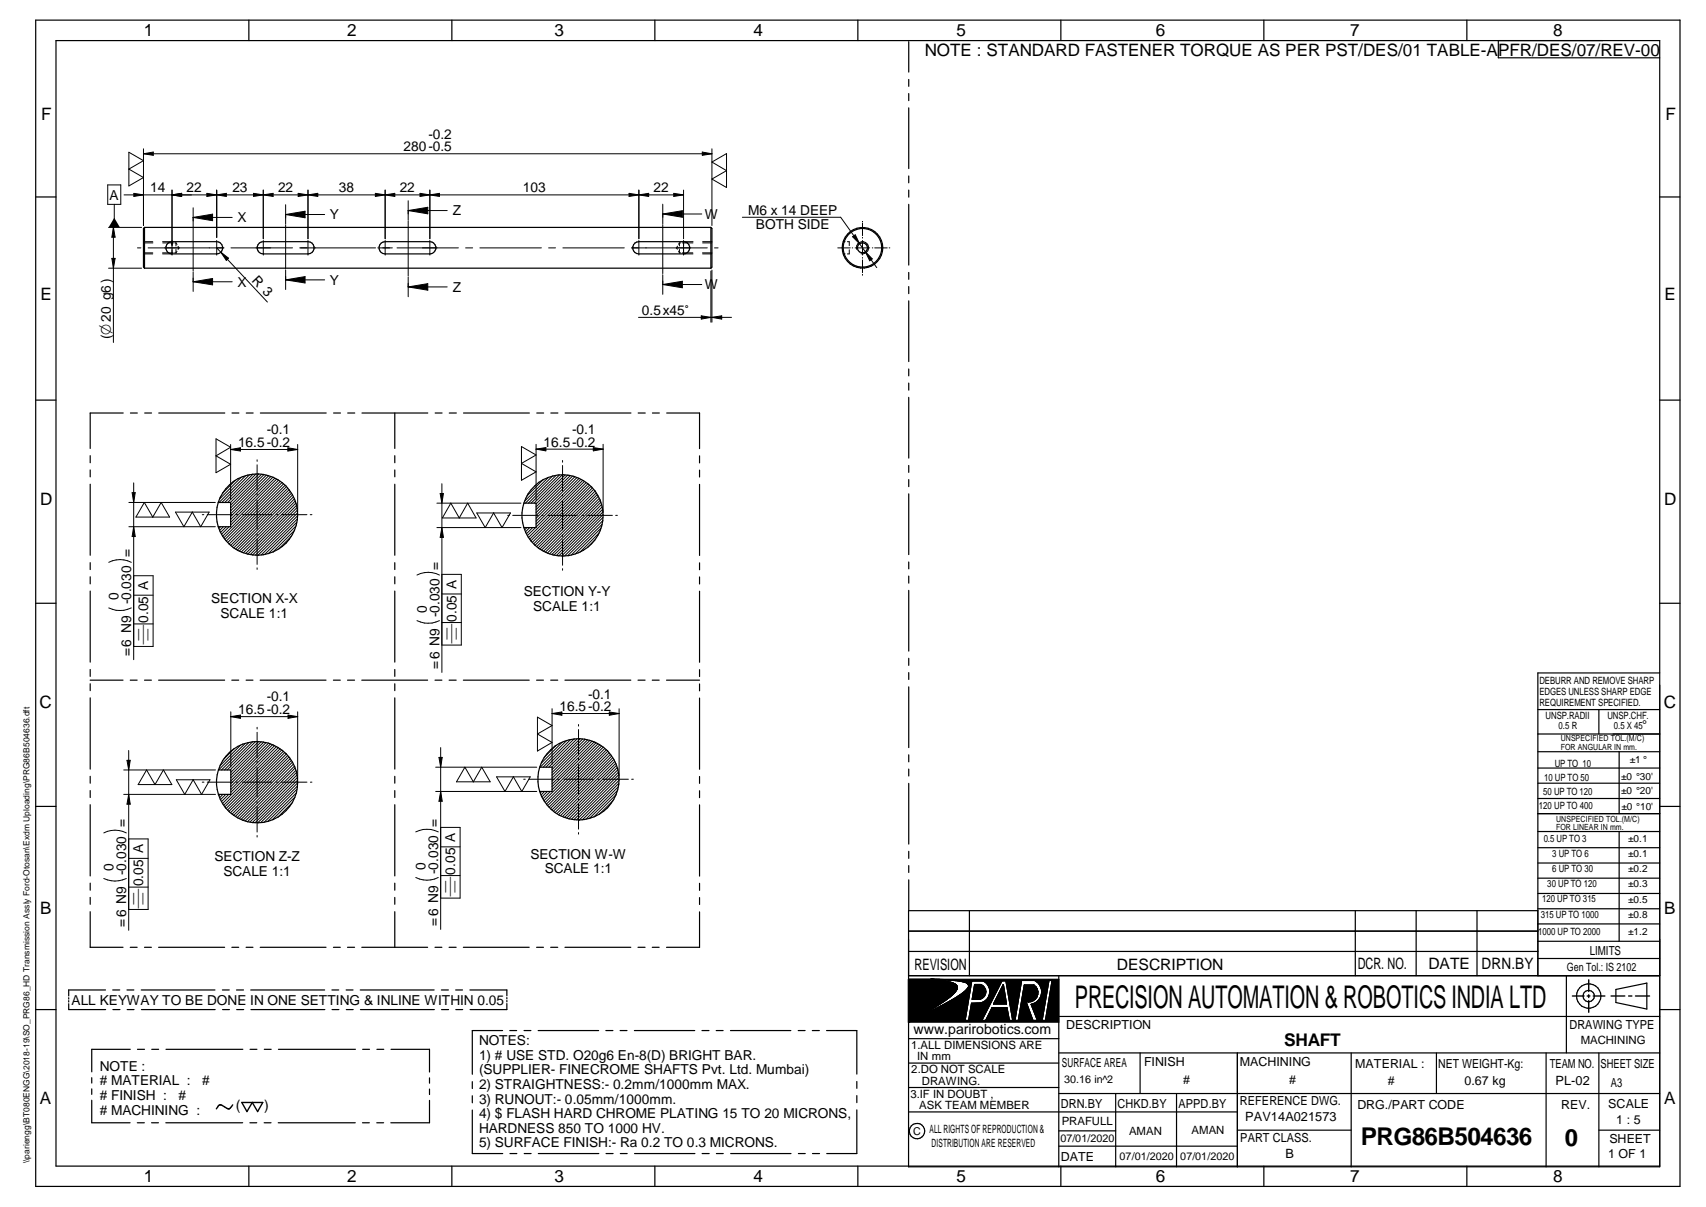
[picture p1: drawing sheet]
<svg xmlns="http://www.w3.org/2000/svg" width="420mm" height="297mm" viewBox="0 0 420 297" stroke-linecap="round" stroke-linejoin="round" font-family="sans-serif">
<g fill="none" stroke="#000" stroke-width=".34">
<path d="M226.3 250.1l-2.5 1.4M226.9 249.8l-.5 .3M228.3 249.3l-4.5 2.2M228.3 249.3l-.8 .4M228.3 249l-.8 .4M229.3 241l1.5 .2M229.3 241l4.3 .6M229.3 241l5.6 .3M230.8 241.2l.5 .1M230.8 241.2l1 .1M231 247.4l-7.2 4.1M231.4 247.1l-.2 .2"/>
<path d="M231.7 247.6l-.6 .3M231.8 241.3l.5 .1M231.8 241.3l1.8 .3M232.9 246.1l-1.3 .9M232.9 246.1l-4.3 2.7M233.3 241.1l.3 .1M233.6 241.6l1.3 .4M233.6 241.2l1.2 .1M233.6 241.2l-9.8-.2v10.5M233.8 241.7h.2M234.3 241.8l1 .5 .4 .5M234.5 244.9l-1.6 1.2"/>
<path d="M234.7 244.7l-.1 .1M234.8 241.3l3.1 .5M234.9 241.3l2.8 .4M234.9 242l.1 .1M234.9 242.1l.6 .3M235.4 243.8l-1.1 1.2-1.4 1.1M235.4 243.8l-.4 .5M235.5 243.6l-.1 .2M235.6 242.5l.1 .3M235.6 243.5l-.1 .1M235.7 243.4l-.2 .2M235.7 243.4l-.3 .4"/>
<path d="M235.7 242.8v.6M236 245.2l-3.3 1.9-4.4 2.2M236 245.2l-6.1 3.4-6.1 2.9M236.8 244.6l-.8 .6M237.5 244.1l-.7 .5M237.7 241.7l.6 .3 .3 .4M237.7 241.7l.2 .1M237.9 241.8l.1 .1M237.9 241.8l.5 .3M238.1 243.5l-.6 .6M238.5 242.1l.1 .4M238.6 242.7l-.3 .6-.8 .8"/>
<path d="M238.6 242.4l-.4 1M239.3 241.4h2.8a2.91 2.91 0 0 1 1.7 2.9 2.91 2.91 0 0 1-2.2 2.5l-2.3 .1-.7 4.3h-1zM240.1 242.3h1.4a1.85 1.85 0 0 1 1.2 2 1.85 1.85 0 0 1-1.7 1.6h-1.5zM246.7 241.3h1.1l1.7 9.9h-.9l-.6-3.2h-3.7l-1.5 3.2h-1zM247.1 242.4l.8 4.7h-3.2zM251.6 241.3h3.2a3.2 3.2 0 0 1 1.7 3.2 3.2 3.2 0 0 1-2.5 2.7l1.6 4h-1.2l-1.8-4.8a2.25 2.25 0 0 0 2.8-1.1 2.25 2.25 0 0 0-.8-2.9h-2.3l-1.5 8.8h-.9zM258.3 241.3h.9l-1.7 9.9h-.9zM387.3 245.1h2.8M390.9 245.1h.7M391.3 241.1v2.9M391.3 244.8v.7M391.3 246.3v2.8"/>
<path d="M392.4 245.1h2.9M396.8 245.1h3.4M401.1 245.1h.8M402.8 245.1h3.5M57.3 271.9l-.3 .4a.75 .75 0 0 1-1.1 .5l-1.5-.9a.72 .72 0 0 0-.8 .6l-.3 .4M59.6 271.3h5.1l-1.3 2.3-1.3-2.3-1.3 2.3z"/>
</g>
<g fill="#000">
<path d="M35.3 37.8l2.5-.4v.8zM173 37.4l2.3 .4-2.3 .4zM28.1 53.6l1.4 2.4h-2.8zM27.9 56l.5 2.4h-.9zM33 47.6l2.3 .4-2.3 .3zM42.4 48l2.3-.4v.7zM51 47.6l2.4 .4-2.4 .3zM47.6 53.5l4.8-.8v1.6zM53.4 48l2.3-.4v.7zM62.4 47.6l2.4 .4-2.4 .3zM64.8 48l2.5-.4v.7zM73.4 47.6l2.5 .4-2.5 .3z"/>
<path d="M70.3 52.8l4.8-.8v1.6zM75.9 48l2.4-.4v.7zM92.4 47.6l2.5 .4-2.5 .3zM94.9 48l2.3-.4v.7zM103.5 47.6l2.4 .4-2.4 .3zM100.5 51.8l4.9-.8v1.6zM105.9 48l2.3-.4v.7zM154.9 47.6l2.4 .4-2.4 .3zM157.3 48l2.5-.4v.7zM165.9 47.6l2.4 .4-2.4 .3zM163.2 52.7l4.9-.8v1.6zM210 58.3l.6-.5 1.1 2.2z"/>
<path d="M27.5 63.6h.9l-.5 2.4zM47.6 69.3l4.8-.8v1.6zM54.4 62.1l1.9 1.4-.6 .6zM70.3 68.9l4.8-.8v1.5zM100.5 70.6l4.9-.8v1.6zM163.2 70l4.9-.8v1.6zM172.7 77.7l2.4 .4-2.4 .4zM175.3 78.1l2.4-.4v.8zM213.1 62l1.7 1.7-.6 .5zM56.8 110.6l2.4-.4v.8zM70.9 110.2l2.4 .4-2.4 .4zM132 110.5l2.4-.3v.8z"/>
<path d="M146.1 110.2l2.4 .3-2.4 .5zM32.5 121.2h.8l-.4 2.5zM32.9 129.6l.4 2.4h-.8zM108.4 121.5h.8l-.4 2.3zM108.8 129.8l.4 2.4h-.8zM56.8 176.4l2.4-.4v.8zM70.9 176l2.4 .4-2.4 .4zM136 175.6l2.4-.4v.8zM150.1 175.2l2.4 .4-2.4 .4zM31.3 187.1h.8l-.4 2.4zM31.7 195.5l.4 2.4h-.8zM108.1 186.4h.8l-.4 2.4z"/>
<path d="M108.5 194.8l.4 2.4h-.8zM247.1 242.4l.8 4.7h-3.2z"/>
<path d="M223.8 241h5.5l4.1 .6a2.39 2.39 0 0 1 2.3 1.4 4.6 4.6 0 0 1-2.4 2.8l-3.6 2.4-5.9 3.3z" fill-rule="evenodd"/>
<path d="M229.3 241l7.2 .4 1.7 .5 .3 .3 .1 .5-1.1 1.4-2.4 1.6-5.6 3.1-5.7 2.7h37v-10.5zM246.7 241.3h1.1l1.7 9.9h-.9l-.6-3.2h-3.7l-1.5 3.2h-1zM239.3 241.4h2.8a2.91 2.91 0 0 1 1.7 2.9 2.91 2.91 0 0 1-2.2 2.5l-2.3 .1-.7 4.3h-1zM251.6 241.3h3.2a3.2 3.2 0 0 1 1.7 3.2 3.2 3.2 0 0 1-2.5 2.7l1.6 4h-1.2l-1.8-4.8a2.25 2.25 0 0 0 2.8-1.1 2.25 2.25 0 0 0-.8-2.9h-2.3l-1.5 8.8h-.9zM258.3 241.3h.9l-1.7 9.9h-.9z" fill-rule="evenodd"/>
<path d="M240.1 242.3h1.4a1.85 1.85 0 0 1 1.2 2 1.85 1.85 0 0 1-1.7 1.6h-1.5z" fill-rule="evenodd"/>
</g>
<circle cx="238.4" cy="242.1" r=".17" fill="#000"/>
<g fill="none" stroke="#000" stroke-width=".3">
<path d="M8.8 5h405v287h-405zM61.3 5v5M111.3 5v5M161.3 5v5M211.3 5v5M223.8 10.2v7.5M223.8 19.6v1.7M261.3 5v5M311.3 5v5M361.3 5v5M369 10v4.2h39.8M223.8 23v1.8"/>
<path d="M223.8 26.5v15M8.8 48.5h5M35.6 56v10M35.6 56l-.3 .2v9.5l.3 .3M35.6 56h139.5M41.4 59.8l1-.3h11a1.5 1.5 0 0 1 1.4 1.5 1.5 1.5 0 0 1-1.4 1.5h-11a1.51 1.51 0 0 1-1.5-1 1.51 1.51 0 0 1 .5-1.7zM63.9 59.8l.9-.3h11.1a1.5 1.5 0 0 1 1.5 1.5 1.5 1.5 0 0 1-1.5 1.5h-11.1a1.51 1.51 0 0 1-1.4-1 1.51 1.51 0 0 1 .5-1.7zM93.9 59.8l1-.3h11a1.5 1.5 0 0 1 1.5 1.5 1.5 1.5 0 0 1-1.5 1.5h-11a1.51 1.51 0 0 1-1.5-1 1.51 1.51 0 0 1 .5-1.7zM156.4 59.8l.9-.3h11a1.5 1.5 0 0 1 1.6 1.5 1.5 1.5 0 0 1-1.6 1.5h-11a1.51 1.51 0 0 1-1.4-1 1.51 1.51 0 0 1 .5-1.7zM175.1 56l.2 .2v9.5l-.2 .3M175.1 56v10M223.8 43.3v1.7"/>
<path d="M223.8 46.8v1.7M223.8 50.3v14.9M408.8 48.5h5M35.6 66h139.5M223.8 67.1v1.6M223.8 70.5v1.8M223.8 74v15M8.8 98.5h5M223.8 90.8v1.7M223.8 94.3v1.7M223.8 97.8v14.9M408.8 98.5h5"/>
<path d="M22.2 112.1v1.8M22.2 115.7v1.6M22.2 119.2v17.5M30.3 101.6h-8.1v8.8M32.1 101.6h1.7M35.6 101.6h1.7M39.1 101.6h16.3M57.1 101.6h1.7M60.7 101.6h1.6M64.1 101.6h16.2M82.2 101.6h1.7M85.6 101.6h1.8"/>
<path d="M89.1 101.6h16.3M97.2 101.6v8.8M97.2 112.1v1.8M97.2 115.7v1.6M97.2 119.2v17.5M107.2 101.6h1.7M110.6 101.6h1.8M114.2 101.6h16.2M132.2 101.6h1.7M135.7 101.6h1.7M139.2 101.6h16.2M157.2 101.6h1.7"/>
<path d="M160.7 101.6h1.7M164.2 101.6h8.1v8.8M172.3 112.2v1.7M172.3 115.7v1.7M172.3 119.2v17.5M223.8 114.6v1.6M223.8 118v1.8M22.2 138.5v1.7M53.8 123.7h3v5.9h-3M53.8 123.7a10.3 10.3 0 0 0 0 5.9M53.8 123.7a10 10 0 0 1 15.4-5.2 10 10 0 0 1 0 16.3 10 10 0 0 1-15.4-5.2M97.2 138.5v1.7"/>
<path d="M129 123.8h3v6h-3M129 123.8a9.6 9.6 0 0 0 0 6M129 123.8a10 10 0 0 1 15.4-5.1 10 10 0 0 1 0 16.2 10 10 0 0 1-15.4-5.1M172.3 138.5v1.7M223.8 121.5v15M223.8 138.3v1.7M8.8 148.5h5M22.2 141.9v1.8M22.2 145.5v17.4M97.2 141.9v1.8M97.2 145.5v17.4M172.3 142v1.7"/>
<path d="M172.3 145.5v17.5M223.8 141.8v1.7M223.8 145.3v14.9M408.8 148.5h5M22.2 164.8v1.7M22.2 168.3v1.7M22.2 171.7v17.6M22.2 167.4h8.1M32.1 167.4h1.7M35.6 167.4h1.7M39.1 167.4h16.2M57.1 167.4h1.7"/>
<path d="M60.6 167.4h1.7M64.1 167.4h16.2M82.1 167.4h1.7M85.6 167.4h1.7M89.1 167.4h16.2M97.2 164.8v1.7M97.2 168.3v1.7M97.2 171.7v17.6M107.1 167.4h1.7M110.6 167.4h1.7M114.1 167.4h16.2M132.2 167.4h1.6"/>
<path d="M135.6 167.4h1.8M139.1 167.4h16.3M157.1 167.4h1.8M160.6 167.4h1.7M164.2 167.4h8.1M172.3 164.8v1.7M172.3 168.3v1.7M172.3 171.8v17.5M223.8 162v1.7M223.8 165.5v1.7M223.8 169v15M378.7 174.6h30.1"/>
<path d="M393.8 174.6v6M408.8 165.6h-30.1v74.5M8.8 198.5h5M22.2 191.1v1.6M22.2 194.6v1.7M22.2 198v17.6M53.8 189.5h3v6h-3M53.8 189.5a9.6 9.6 0 0 0 0 6M53.8 189.5a10 10 0 0 1 15.4-5.1 10 10 0 0 1 0 16.2 10 10 0 0 1-15.4-5.1M97.2 191.1v1.6M97.2 194.6v1.7M97.2 198v17.6"/>
<path d="M132.9 188.8h3.1v6h-3.1M132.9 188.8a10.3 10.3 0 0 0 0 6M132.9 188.8a10 10 0 0 1 15.4-5.1 10 10 0 0 1 0 16.2 10 10 0 0 1-15.4-5.1M172.3 191.1v1.7M172.3 194.6v1.7M172.3 198.1v17.5M223.8 185.8v1.7M223.8 189.3v1.7M223.8 192.8v14.9M378.7 185h30.1M378.7 189h30.1M378.7 192.7h30.1"/>
<path d="M378.7 196.5h30.1M378.7 180.6h30.1M398.8 185v15.2M408.8 198.5h5M22.2 217.3v1.8M97.2 217.3v1.8M172.3 217.4v1.7M223.8 209.5v1.7M223.8 213v1.7M223.8 216.5v7.5M378.7 200.2h30.1M378.7 204.6h30.1"/>
<path d="M378.7 208.6h30.1M378.7 212.4h30.1M378.7 216.1h30.1M378.7 219.9h30.1M398.8 204.6v27M22.2 224.4v8.7h8.1M22.2 220.9v1.6M32.1 233.1h1.7M35.6 233.1h1.7M39.1 233.1h16.2M57.1 233.1h1.7M60.6 233.1h1.7"/>
<path d="M64.1 233.1h16.2M82.1 233.1h1.7M85.6 233.1h1.7M89.1 233.1h16.2M97.2 220.9v1.6M97.2 224.4v8.7M107.1 233.1h1.7M110.6 233.1h1.7M114.1 233.1h16.2M132.2 233.1h1.6M135.6 233.1h1.8M139.1 233.1h16.3"/>
<path d="M157.1 233.1h1.8M160.6 233.1h1.7M172.3 224.4v8.7h-8.1M172.3 220.9v1.7M223.8 229.2h154.9M223.8 234.1h154.9M238.7 224.1v16M333.8 224.1v16M348.8 224.1v16M363.8 224.1v16M378.7 224.1h-154.9v63h185v-277.1h-395v277h395M378.7 223.6h30.1"/>
<path d="M378.7 227.4h30.1M378.7 231.6h30.1M378.7 235.9h30.1M8.8 248.5h5M16.9 247v1.5h9.1M16.9 245.5v.4M16.9 246.3v.3M26 243.6h-9.1v1.5M27.8 243.6h1.7M27.8 248.5h1.7M31.3 243.6h1.7M31.3 248.5h1.7"/>
<path d="M32.1 258.2h-9.5v5.6M33.9 258.2h1.7M34.8 243.6h18.1M34.8 248.5h18.2M37.4 258.2h1.7M40.9 258.2h18.9M54.8 243.6h1.7M54.8 248.5h1.7M58.2 243.6h1.8M58.3 248.5h1.7M61.6 258.2h1.7M61.8 243.6h18.2"/>
<path d="M61.8 248.5h18.2M65.1 258.2h1.7M68.6 258.2h18.9M81.7 243.6h1.7M81.8 248.5h1.7M85.2 243.6h1.7M85.3 248.5h1.7M88.7 243.6h18.2M88.8 248.5h18.2M89.3 258.2h1.7M92.8 258.2h1.7M96.3 258.2h9.5v5.6"/>
<path d="M108.7 243.6h1.7M108.7 248.5h1.8M112.2 243.6h1.7M112.3 248.5h1.7M115.7 243.6h9.1v1.5M123.8 253.6h-7.5v10.8M124.8 247v1.5h-9M124.8 245.5v.3M124.8 246.2v.3M125.5 253.6h1.7M129.1 253.6h1.7M132.5 253.6h14.9"/>
<path d="M149.2 253.6h1.7M152.7 253.6h1.7M156.2 253.6h14.9M172.9 253.6h1.7M176.4 253.6h1.7M179.9 253.6h14.9M196.6 253.6h1.7M200.1 253.6h1.7M203.6 253.6h7.4v10.7M223.8 251.5h37M223.8 241h37M223.8 255.6h37"/>
<path d="M223.8 240.1h185M260.8 240.1v47M260.8 250.1h148M260.8 259.1h148M280.8 259.1v10M304.7 259.1v28M332.8 259.1v28M353.8 259.1v10M380.8 259.1v28M385.8 240.1v19M393.8 259.1v28M398 243.5l7.6-1.6v6.4l-7.6-1.6z"/>
<path d="M408.8 248.5h5M22.6 270.8v5.5h9.4M22.6 265.2v1.3M22.6 268v1.3M33.8 276.3h1.7M37.3 276.3h1.7M40.8 276.3h19M61.5 276.3h1.7M65.1 276.3h1.6M68.5 276.3h19M89.3 276.3h1.7M92.8 276.3h1.7"/>
<path d="M105.8 270.8v5.5h-9.5M105.8 265.3v1.3M105.8 268v1.4M116.3 273.2v10.7h7.5M116.3 266.2v1.7M116.3 269.7v1.7M211 266.1v1.7M211 269.6v1.8M211 273.1v10.8h-7.4M223.8 273.6h80.9M223.8 267.6h37M223.8 261.6h37"/>
<path d="M260.8 278.3h14M260.8 269.1h148M274.8 269.1v18M289.8 269.1v18M304.7 278.1h28.1M393.8 278.1h15M61.3 287v5M111.3 287v5M125.6 283.9h1.7M129.1 283.9h1.7M132.6 283.9h14.9M149.3 283.9h1.7"/>
<path d="M152.8 283.9h1.7M156.3 283.9h14.8M161.3 287v5M172.9 283.9h1.8M176.4 283.9h1.7M179.9 283.9h14.9M196.6 283.9h1.7M200.1 283.9h1.7M211.3 287v5M260.8 282.1h43.9M261.3 287v5M311.3 287v5"/>
<path d="M361.3 287v5"/>
<circle cx="212.4" cy="61" r="4.8"/>
<circle cx="212.4" cy="61" r="1.23"/>
<circle cx="212.4" cy="61" r="5"/>
<circle cx="391.3" cy="245.1" r="2.99"/>
<circle cx="391.3" cy="245.1" r="1.39"/>
<circle cx="225.8" cy="278.3" r="1.9"/>
</g>
<g fill="none" stroke="#000" stroke-width=".25">
<path d="M31.7 37.5l3.6 2-3.6 2.1 3.6 2.1-3.6 2.1zM35.3 36.6v18.9M35.3 37.8l2.5-.4v.8zM35.3 37.8h140M173 37.4l2.3 .4-2.3 .4zM175.3 36.6v18.9M175.3 39.9l3.6-2.1v8.3l-3.6-2 3.6-2.1zM26.5 45.5h3.2v4.8h-3.2zM26.7 56h8.2M27.9 56l.5 2.4h-.9zM27.9 56v28.3M28.1 50.3v5.7"/>
<path d="M30.6 48h137.7M33 47.6l2.3 .4-2.3 .3zM35.3 59.8h2.4M35.3 59.5h2.3M40 59.5h2.4M40.1 59.8h2.6M42.4 46.8v16M42.4 48l2.3-.4v.7zM43 59.8h.3M43.3 59.8v.7M43.3 59.8l.3 .4M47.6 51.1v4.8"/>
<path d="M47.6 56.1v10.6M47.6 53.5h9.6M47.6 53.5l4.8-.8v1.6zM51 47.6l4.7 .7v-.7l-4.7 .7zM53.4 46.8v11.7M53.4 59.2v3.6M62.4 47.6l4.9 .7v-.7l-4.9 .7zM64.8 46.8v12M64.8 59.2v3.6M70.3 50.4v4.8M70.3 55.4v10.8M70.3 52.8h9.7"/>
<path d="M70.3 52.8l4.8-.8v1.6zM73.4 47.6l4.9 .7v-.7l-4.9 .7zM75.9 46.8v12M75.9 59.2v3.6M92.4 47.6l4.8 .7v-.7l-4.8 .7zM94.9 46.8v12M94.9 59.2v3.6M100.5 49.4v4.8M100.5 54.4v13.5M100.5 51.8h9.6M100.5 51.8l4.9-.8v1.6zM103.5 47.6l4.7 .7v-.7l-4.7 .7z"/>
<path d="M105.9 46.8v12M105.9 59.2v3.6M154.9 47.6v.7l4.9-.7v.7zM157.3 46.8v12M157.3 59.2v3.6M163.2 50.2v4.9M163.2 55.3v12.1M163.2 52.7h9.6M163.2 52.7l4.9-.8v1.6zM165.9 47.6l2.4 .4-2.4 .3zM167.3 59.8v.7M167.3 59.8h.4"/>
<path d="M167.3 59.8l-.2 .3M168.1 59.8h2.6M168.3 59.5h2.4M168.3 46.8v12M168.3 59.2v3.6M173 59.8h2.3M173 59.5h2.3M182.8 53.5h24.2l4.7 6.5M207.6 59.5h.5M208.7 59.5h.5v1M210 58.3l.6-.5 1.1 2.2zM211.7 60l4.2 5.9"/>
<path d="M212.4 54.9v3.1M212.4 58.4v.2M212.4 59.2v3.6M26.7 66h8.2M27.5 63.6h.9l-.5 2.4zM33.9 61h.8M35.3 62.2h2.3M35.3 62.5h2.3M36.5 61h18.6M40 62.2h2.7M40 62.5h2.4M43 62.2h.3"/>
<path d="M43.3 61.4v.8M43.6 61.8l-.3 .4M43.8 60.6l.3 .4-.3 .4M47.6 66.9v4.8M47.6 69.3l4.8-.8v1.6zM47.6 69.3h9.6M53.4 61l12.5 13.3M54.4 62.1l1.9 1.4-.6 .6zM56.9 61h15.1M70.3 66.5v4.7M70.3 68.9l4.8-.8v1.5zM70.3 68.9h9.7"/>
<path d="M73.8 61h18.7M93 61h3.6M97.8 61h15.1M100.5 68.2v4.8M100.5 70.6l4.9-.8v1.6zM100.5 70.6h9.6M114.7 61h1.7M118.2 61h15.1M135.1 61h1.7M138.6 61h15.1M155.6 61h18.6M157.3 78.1h22.9"/>
<path d="M163.2 67.6v4.8M163.2 70l4.9-.8v1.6zM163.2 70h9.6M166.9 60.6l-.3 .4 .2 .3M167.1 61.8l.2 .4M167.3 61.4v.8M167.3 62.2h.3M168 62.2h2.6M168.3 62.5h2.4M172.7 77.7l2.4 .4-2.4 .4zM173 62.2h2.3M173 62.5h2.3"/>
<path d="M175.1 66.7v12.6M175.3 66.5v12.8M175.3 78.1l2.4-.4v.8zM176 61h.9M206.3 61h3.1M207.6 62.5h.5M209.2 61.5v1h-.5M209.9 61h.1M210.6 61h3.6M211 61.4a1.51 1.51 0 0 1 1.3-1.9 1.51 1.51 0 0 1 1.6 1.6 1.51 1.51 0 0 1-1.9 1.3M212.4 63.4v.1M212.4 64v3.1"/>
<path d="M212.4 67.5v.2M213.1 62l1.7 1.7-.6 .5zM214.8 61h.2M215.4 61h3.1M219 61h.1M32.9 118.8v43.5M53.2 108l3.6 2.1-3.6 2.1 3.6 2.1-3.6 2zM56.8 109.4v13.5M56.8 110.6l2.4-.4v.8zM56.8 110.6h16.5M58 118.2l-3.1 3.1M59.4 117.4l-5.3 5.4"/>
<path d="M60.5 117.1l-6.5 6.6M61.5 116.8l-6.9 6.9M62.3 116.7l-6.9 7M63.1 116.6l-7 7.1M63.3 113.2v.3M63.3 114.4v6.2M63.7 116.7l-6.9 7M64.4 116.7l-7.6 7.6M65 116.8l-8.2 8.2M65.6 116.9l-8.8 8.8M66.2 117.1l-9.4 9.3M66.7 117.3l-9.9 9.8"/>
<path d="M67.2 117.4l-10.4 10.4M67.7 117.7l-10.9 10.9M68.1 117.9l-11.3 11.3M68.6 118.2l-13.7 13.8M69 118.4l-13.9 14M69.5 118.7l-14.1 14.1M69.8 119.1l-14.1 14M70.2 119.4l-14.1 14.1M70.6 119.8l-14.2 14.1M70.9 110.2l2.4 .4-2.4 .4zM73.3 109.4v16.5M108.8 119v46.5"/>
<path d="M128.4 109.9l3.6 2.1-3.6 2 3.6 2.1-3.6 2.1zM132 109.3v13.8M132 110.5l2.4-.3v.8zM132 110.5h16.5M133.8 118.1l-4 3.9M135.1 117.5l-5.9 5.9M136.1 117.1l-6.7 6.7M137 117l-6.9 6.8M137.8 116.9l-7 6.9M138.5 116.8l-7 7M138.5 113.3v.4M138.5 114.6v6.3"/>
<path d="M139.2 116.9l-7.2 7.1M139.8 116.9l-7.8 7.9M140.5 117.1l-8.5 8.3M141 117.2l-9 9M141.6 117.3l-9.6 9.6M142.1 117.5l-10.1 10.1M142.6 117.7l-10.6 10.6M143.1 117.9l-11.1 11.1M143.5 118.2l-11.5 11.5M144 118.4l-13.8 13.9M144.4 118.7l-13.9 14M144.8 119l-14 14.1"/>
<path d="M145.2 119.4l-14.1 14.1M145.5 119.7l-14.1 14.2M146.1 110.2l2.4 .3-2.4 .5zM148.5 109.3v16.8M26.8 138.4a6 6 0 0 1 5.5 0M31.7 123.7h21.3M31.7 129.6h21.3M32.5 121.2h.8l-.4 2.5zM32.9 129.6l.4 2.4h-.8zM35.5 123.7l2.1 3.6 2.1-3.6 2.1 3.6h-8.3zM43.2 126h8.3l-2.1 3.6-2-3.6-2.1 3.6zM49.8 126.7h.4"/>
<path d="M51 126.7h6.3M54.3 129.6l-.4 .4M55 129.6l-.9 1M55.7 129.6l-1.4 1.4M56.4 129.6l-1.8 1.9M58.2 126.7h.3M59.7 126.7h7.2M63.3 121.5v.3M63.3 123.1v7.2M63.3 131.4v.4M63.3 132.6v6.3M63.3 139.7v.4"/>
<path d="M68.1 126.7h.3M69.3 126.7h6.3M70.9 120.1l-14.1 14.1M71.2 120.5l-14 14M71.5 120.9l-13.9 13.9M71.7 132l-3 3M71.8 121.4l-13.8 13.7M72 121.8l-13.5 13.6M72.3 122.3l-13.4 13.3M72.5 122.8l-13.1 13M72.5 130.6l-5.3 5.2M72.7 123.3l-12.8 12.8"/>
<path d="M72.9 123.8l-12.4 12.4M72.9 129.5l-6.8 6.7M73.1 124.3l-12.1 12.1M73.1 128.5l-7.9 7.9M73.1 124.9l-11.5 11.6M73.2 125.6l-11 11M73.3 126.2l-10.4 10.4M73.3 127.7l-9 8.9M73.3 126.9l-9.7 9.7M76.4 126.7h.4M107.6 123.8h20.7M107.6 129.8h20.7"/>
<path d="M108.4 121.5h.8l-.4 2.3zM108.8 129.8l.4 2.4h-.8zM111 123.8l2.1 3.7 2.1-3.7 2.1 3.7h-8.3zM117.4 126.2h8.3l-2.1 3.6-2-3.6-2.1 3.6zM125 126.8h.4M126.3 126.8h6.2M129.8 129.8l-.6 .6M130.5 129.8l-1.1 1.1M131.2 129.8l-1.5 1.6M131.9 129.8l-2 2M133.4 126.8h.4M134.9 126.8h7.2"/>
<path d="M138.5 121.7v.3M138.5 123.2v7.2M138.5 131.7v.3M138.5 132.8v6.3M138.5 140v.3M143.3 126.8h.4M144.5 126.8h6.3M145.9 120.1l-14.1 14.1M146.2 120.4l-14 14.1M146.4 133l-1.8 1.7M146.5 120.9l-14 13.9M146.8 121.3l-13.8 13.8"/>
<path d="M147.1 121.7l-13.7 13.7M147.4 122.1l-13.6 13.6M147.6 131.1l-4.8 4.8M147.6 122.6l-13.3 13.3M147.8 123.1l-13 13M148 123.6l-12.7 12.7M148 130l-6.4 6.4M148.2 124.2l-12.3 12.3M148.3 124.7l-11.9 11.9M148.3 129l-7.6 7.6M148.4 125.3l-11.4 11.4M148.5 128.1l-8.7 8.6"/>
<path d="M148.5 126l-10.8 10.8M148.5 127.3l-9.4 9.5M148.5 126.6l-10.2 10.2M151.6 126.8h.5M26.8 149.6a6.4 6.4 0 0 0 5.5 0M32.9 153.5h4.8M32.9 146.5h4.8M32.9 141.7h4.8v17.4h-4.8M102.7 152.7a6.4 6.4 0 0 0 5.5 0M102.7 141.5a6 6 0 0 1 5.5 0M108.8 153.2h4.8M108.8 146.2h4.8"/>
<path d="M108.8 141.4h4.8v17.3h-4.8M56.8 175.2v13.6M56.8 176.4l2.4-.4v.8zM56.8 176.4h16.5M63.3 179v.4M70.9 176l2.4 .4-2.4 .4zM73.3 175.2v16.6M132.4 176.5l3.6 2.1-3.6 2 3.6 2.1-3.6 2.1zM136 174.4v13.7M136 175.6l2.4-.4v.8zM136 175.6h16.5M142.5 178.3v.4"/>
<path d="M142.5 179.5v6.3M150.1 175.2l2.4 .4-2.4 .4zM152.5 174.4v16.7M30.5 189.5h22.6M30.5 195.5h22.6M31.3 187.1h.8l-.4 2.4zM31.7 184.7v44.2M31.7 195.5l.4 2.4h-.8zM36.1 189.5l2.1 3.6 2-3.6 2.1 3.6h-8.3zM43.4 191.9h8.3l-2.1 3.6-2-3.6-2.1 3.6zM49.8 192.5h.4M51 192.5h6.4"/>
<path d="M54.2 195.5l-.3 .3M54.9 195.5l-.8 .8M55.6 195.5l-1.3 1.3M56.3 195.5l-1.7 1.8M57.6 184.3l-2.5 2.5M58.2 192.5h.3M59.3 183.4l-5.1 5.1M59.7 192.5h7.2M60.4 183l-6.6 6.5M61.3 182.7l-6.7 6.8M62.2 182.6l-6.9 6.9M62.9 182.5l-6.9 7"/>
<path d="M63.3 180.2v6.3M63.3 187.4v.3M63.3 188.9v7.2M63.3 197.3v.4M63.3 198.5v6.3M63.7 182.5l-7 7M64.3 182.5l-7.5 7.6M64.9 182.7l-8.1 8.1M65.5 182.8l-8.7 8.7M66.1 182.9l-9.3 9.3M66.6 183.1l-9.8 9.8M67.1 183.3l-10.3 10.3"/>
<path d="M67.6 183.5l-10.8 10.8M68.1 183.7l-11.3 11.3M68.1 192.5h.4M68.6 184l-13.8 13.7M69 184.3l-13.9 13.9M69.3 192.5h6.3M69.4 184.6l-14 14M69.8 184.9l-14.1 14.1M70.1 185.2l-14.1 14.1M70.5 185.5l-14.1 14.2M70.9 185.9l-14.1 14.1M71.2 186.3l-14.1 14.1"/>
<path d="M71.4 186.7l-13.8 14M71.7 187.2l-13.7 13.7M71.9 197.6l-3.5 3.5M72 187.6l-13.6 13.6M72.3 188l-13.4 13.5M72.5 188.6l-13.2 13.1M72.6 196.2l-5.6 5.6M72.7 189l-12.9 12.9M72.9 189.6l-12.5 12.5M73 195.2l-7.1 6.9M73 190.1l-12.1 12.1M73.1 190.7l-11.6 11.6"/>
<path d="M73.1 194.2l-8 8.2M73.3 191.3l-11.2 11.1M73.3 193.4l-9.1 9M73.3 192l-10.5 10.5M73.3 192.7l-9.8 9.8M76.4 192.5h.4M107.3 188.8h24.9M107.3 194.8h24.9M108.1 186.4h.8l-.4 2.4zM108.5 194.8l.4 2.4h-.8zM108.5 184v44.7M114.5 188.8l2.1 3.6 2-3.6 2.1 3.6h-8.3z"/>
<path d="M122.3 191.2h8.3l-2.1 3.6-2.1-3.6-2 3.6zM129 191.8h.4M130.2 191.8h6.3M133.4 194.8l-.4 .4M134.1 194.8l-.8 .9M134.8 194.8l-1.3 1.3M135.5 194.8l-1.8 1.8M137 183.4l-2.9 2.9M137.3 191.8h.4M138.5 182.6l-5.2 5.2M138.9 191.8h7.2M139.6 182.2l-6.6 6.6"/>
<path d="M140.5 182l-6.7 6.8M141.4 181.9l-7 6.9M142.1 181.8l-6.9 7M142.5 186.6v.4M142.5 188.2v7.2M142.5 196.6v.3M142.5 197.8v6.2M142.9 181.8l-7 7M143.5 181.9l-7.5 7.5M144.1 181.9l-8.1 8.2M144.7 182.1l-8.7 8.7M145.3 182.2l-9.3 9.3"/>
<path d="M145.8 182.4l-9.8 9.8M146.3 182.6l-10.3 10.4M146.8 182.8l-10.8 10.8M147.3 183l-11.3 11.4M147.3 191.8h.3M147.7 183.3l-13.7 13.8M148.2 183.6l-13.9 13.9M148.5 191.8h6.3M148.6 183.9l-14 14M149 184.2l-14.1 14.1M149.3 184.5l-14.1 14.2M149.7 184.9l-14.2 14.1"/>
<path d="M150 185.3l-14.1 14M150.4 185.6l-14.1 14M150.7 186.1l-14 13.8M150.9 186.5l-13.8 13.7M151 197l-3.4 3.3M151.2 186.9l-13.6 13.6M151.4 187.4l-13.4 13.3M151.6 187.9l-13.1 13.1M151.7 195.6l-5.4 5.4M151.8 188.3l-12.7 12.9M152 188.9l-12.4 12.4M152.1 194.5l-6.9 6.9"/>
<path d="M152.2 189.4l-12.1 12.1M152.3 190l-11.6 11.6M152.3 193.6l-8 8M152.4 190.6l-11.1 11.1M152.4 191.3l-10.4 10.5M152.4 192.7l-9 9.1M152.5 192l-9.8 9.8M155.6 191.8h.4M25.6 216.2a6.4 6.4 0 0 0 5.5 0M25.6 205a6 6 0 0 1 5.5 0M31.7 218.3h4.8M31.7 211.2h4.8"/>
<path d="M31.7 206.5h4.8v17.3h-4.8M63.3 205.6v.4M102.4 215.9a6 6 0 0 0 5.5 0M102.4 204.7a6.4 6.4 0 0 1 5.5 0M108.5 215.5h4.8M108.5 208.4h4.8M108.5 203.6h4.8v17.4h-4.8M142.5 204.9v.4"/>
</g>
<text font-size="7.7" x="264.7" y="248.1">PRECISION AUTOMATION &amp; ROBOTICS INDIA LTD</text>
<text font-size="6" x="335.2" y="281.7">PRG86B504636</text>
<text font-size="5.9" x="385.4" y="282.1">0</text>
<text font-size="4.3" x="316.3" y="257.4">SHAFT</text>
<g font-size="4.2">
<text x="35.4" y="9">1</text>
<text x="85.5" y="8.9">2</text>
<text x="136.6" y="9">3</text>
<text x="185.6" y="9">4</text>
<text x="235.6" y="9">5</text>
<text x="284.6" y="8.8">6</text>
<text x="332.6" y="9">7</text>
<text x="382.6" y="9">8</text>
<text x="227.7" y="13.8">NOTE : STANDARD FASTENER TORQUE AS PER PST/DES/01 TABLE-A</text>
<text x="369" y="13.7">PFR/DES/07/REV-00</text>
<text x="10.1" y="29.6">F</text>
<text x="410.2" y="29.6">F</text>
<text x="9.9" y="73.9">E</text>
<text x="409.9" y="73.9">E</text>
<text x="9.9" y="124.2">D</text>
<text x="409.9" y="124.2">D</text>
<text x="9.7" y="174.3">C</text>
<text x="409.7" y="174.3">C</text>
<text x="9.9" y="225">B</text>
<text x="409.8" y="225">B</text>
<text x="9.8" y="271.7">A</text>
<text x="409.8" y="271.7">A</text>
<text x="35.4" y="291">1</text>
<text x="85.5" y="290.9">2</text>
<text x="136.6" y="291">3</text>
<text x="185.6" y="291">4</text>
<text x="235.6" y="291">5</text>
<text x="284.6" y="290.8">6</text>
<text x="332.6" y="291">7</text>
<text x="382.6" y="291">8</text>
</g>
<g font-size="3.9">
<text x="225.2" y="238.8">REVISION</text>
<text x="275.1" y="238.8">DESCRIPTION</text>
<text x="334.4" y="238.6">DCR. NO.</text>
<text x="351.8" y="238.6">DATE</text>
<text x="364.9" y="238.5">DRN.BY</text>
</g>
<g font-size="3.7">
<text x="36.5" y="158.8" transform="rotate(-90 36.5 158.8)">d</text>
<text x="112.4" y="158.5" transform="rotate(-90 112.4 158.5)">d</text>
<text x="112.1" y="220.8" transform="rotate(-90 112.1 220.8)">d</text>
<text x="35.3" y="223.6" transform="rotate(-90 35.3 223.6)">d</text>
</g>
<g font-size="3.5">
<text x="224.9" y="254.5">www.parirobotics.com</text>
<text x="58.1" y="273.3">(</text>
<text x="65.1" y="273.3">)</text>
</g>
<g font-size="3.4">
<text x="105.5" y="34.1">-0.2</text>
<text x="99.4" y="37.3">280-0.5</text>
<text x="37" y="47.4">14</text>
<text x="46" y="47.4">22</text>
<text x="57.2" y="47.4">23</text>
<text x="68.5" y="47.4">22</text>
<text x="83.5" y="47.4">38</text>
<text x="98.5" y="47.4">22</text>
<text x="128.8" y="47.4">103</text>
<text x="161" y="47.4">22</text>
<text x="27" y="49.1">A</text>
<text x="81.3" y="54">Y</text>
<text x="111.5" y="53">Z</text>
<text x="173.6" y="53.8">W</text>
<text x="184.3" y="52.9">M6 x 14 DEEP</text>
<text x="58.5" y="54.7">X</text>
<text x="186.2" y="56.5">BOTH SIDE</text>
<text x="58.5" y="70.5">X</text>
<text x="61.8" y="69.1" transform="rotate(47 61.8 69.1)">R 3</text>
<text x="81.3" y="70.1">Y</text>
<text x="111.5" y="71.8">Z</text>
<text x="173.6" y="71.2">W</text>
<text x="158.1" y="77.5">0.5x45v</text>
<text x="27.3" y="83.4" transform="rotate(-90 27.3 83.4)">(O20 g6)</text>
<text x="65.7" y="106.9">-0.1</text>
<text x="140.9" y="106.8">-0.1</text>
<text x="58.6" y="110">16.5-0.2</text>
<text x="133.9" y="109.9">16.5-0.2</text>
<text x="29.2" y="147.7" transform="rotate(-90 29.2 147.7)">0</text>
<text x="32.3" y="148.8" transform="rotate(-90 32.3 148.8)">-0.030 =</text>
<text x="52" y="148.5">SECTION X-X</text>
<text x="129" y="146.8">SECTION Y-Y</text>
<text x="36.5" y="153.3" transform="rotate(-90 36.5 153.3)">0.05 A</text>
<text x="54.3" y="152.1">SCALE 1:1</text>
<text x="105.1" y="150.8" transform="rotate(-90 105.1 150.8)">0</text>
<text x="108.2" y="151.9" transform="rotate(-90 108.2 151.9)">-0.030 =</text>
<text x="112.4" y="153" transform="rotate(-90 112.4 153)">0.05 A</text>
<text x="131.3" y="150.4">SCALE 1:1</text>
<text x="32.3" y="161.5" transform="rotate(-90 32.3 161.5)">=6 N9</text>
<text x="108.2" y="164.7" transform="rotate(-90 108.2 164.7)">=6 N9</text>
<text x="65.7" y="172.6">-0.1</text>
<text x="144.9" y="171.9">-0.1</text>
<text x="58.7" y="175.8">16.5-0.2</text>
<text x="137.8" y="175">16.5-0.2</text>
<text x="28" y="214.2" transform="rotate(-90 28 214.2)">0</text>
<text x="31.1" y="215.3" transform="rotate(-90 31.1 215.3)">-0.030 =</text>
<text x="52.8" y="212">SECTION Z-Z</text>
<text x="55" y="215.6">SCALE 1:1</text>
<text x="104.8" y="214" transform="rotate(-90 104.8 214)">0</text>
<text x="107.9" y="215.1" transform="rotate(-90 107.9 215.1)">-0.030 =</text>
<text x="112.1" y="215.2" transform="rotate(-90 112.1 215.2)">0.05 A</text>
<text x="130.6" y="211.3">SECTION W-W</text>
<text x="134.1" y="214.9">SCALE 1:1</text>
<text x="35.3" y="218.1" transform="rotate(-90 35.3 218.1)">0.05 A</text>
<text x="107.9" y="227.9" transform="rotate(-90 107.9 227.9)">=6 N9</text>
<text x="31.1" y="228.1" transform="rotate(-90 31.1 228.1)">=6 N9</text>
<text x="17.6" y="247.3">ALL KEYWAY TO BE DONE IN ONE SETTING &amp; INLINE WITHIN 0.05</text>
<text x="118" y="257.2">NOTES:</text>
<text x="24.6" y="263.5">NOTE :</text>
<text x="118" y="260.8">1) # USE STD. O20g6 En-8(D) BRIGHT BAR.</text>
<text x="24.6" y="267.1"># MATERIAL :</text>
<text x="49.8" y="267.1">#</text>
<text x="118" y="264.4">(SUPPLIER- FINECROME SHAFTS Pvt. Ltd. Mumbai)</text>
<text x="118" y="268">2) STRAIGHTNESS:- 0.2mm/1000mm MAX.</text>
<text x="24.6" y="270.7"># FINISH :</text>
<text x="24.6" y="274.3"># MACHINING :</text>
<text x="44" y="270.7">#</text>
<text x="118" y="271.6">3) RUNOUT:- 0.05mm/1000mm.</text>
<text x="118" y="275.2">4) $ FLASH HARD CHROME PLATING 15 TO 20 MICRONS,</text>
<text x="118" y="278.8">HARDNESS 850 TO 1000 HV.</text>
<text x="118" y="282.4">5) SURFACE FINISH:- Ra 0.2 TO 0.3 MICRONS.</text>
</g>
<g font-size="3.1">
<text x="404.4" y="179.5">°</text>
<text x="391.5" y="235.1">LIMITS</text>
<text x="262.6" y="253.2">DESCRIPTION</text>
<text x="386.5" y="253.2">DRAWING TYPE</text>
<text x="261.5" y="262.5">SURFACE AREA</text>
<text x="281.8" y="262.4">FINISH</text>
<text x="305.4" y="262.4">MACHINING</text>
<text x="333.8" y="262.9">MATERIAL :</text>
<text x="354.2" y="262.9">NET WEIGHT-Kg:</text>
<text x="381.7" y="262.7">TEAM NO.</text>
<text x="394.2" y="262.7">SHEET SIZE</text>
<text x="291.4" y="266.8">#</text>
<text x="317.5" y="266.9">#</text>
<text x="341.8" y="267.1">#</text>
<text x="360.7" y="267">0.67 kg</text>
<text x="383.1" y="267.1">PL-02</text>
<text x="396.7" y="267.5">A3</text>
<text x="261.3" y="272.8">DRN.BY</text>
<text x="275.2" y="272.7">CHKD.BY</text>
<text x="290.3" y="272.8">APPD.BY</text>
<text x="305.4" y="271.9">REFERENCE DWG.</text>
<text x="306.7" y="275.9">PAV14A021573</text>
<text x="334.3" y="272.9">DRG./PART CODE</text>
<text x="384.5" y="272.8">REV.</text>
<text x="396.1" y="272.7">SCALE</text>
<text x="305.5" y="281">PART CLASS.</text>
<text x="396.4" y="281.2">SHEET</text>
<text x="398" y="276.5">1 : 5</text>
<text x="261.3" y="285.8">DATE</text>
<text x="316.6" y="284.9">B</text>
<text x="396.1" y="284.9">1 OF 1</text>
</g>
<g font-size="2.8">
<text x="385.9" y="238.9">Gen Tol.: IS 2102</text>
<text x="389.3" y="257">MACHINING</text>
<text x="224.4" y="258.1">1.ALL DIMENSIONS ARE</text>
<text x="225.9" y="260.9">IN mm</text>
<text x="224.4" y="264.2">2.DO NOT SCALE</text>
<text x="227.1" y="267">DRAWING.</text>
<text x="224.2" y="270.2">3.IF IN DOUBT ,</text>
<text x="226.4" y="273">ASK TEAM MEMBER</text>
<text x="228.9" y="278.8">ALL RIGHTS OF REPRODUCTION &amp;</text>
<text x="261.5" y="276.8">PRAFULL</text>
<text x="278.1" y="279.2">AMAN</text>
<text x="293.5" y="279.1">AMAN</text>
<text x="229.4" y="282.3">DISTRIBUTION ARE RESERVED</text>
</g>
<g font-size="2.7">
<text x="262.1" y="266.5">30.16 in^2</text>
<text x="224.9" y="279.4">C</text>
<text x="261.1" y="281">07/01/2020</text>
<text x="275.7" y="285.5">07/01/2020</text>
<text x="290.7" y="285.5">07/01/2020</text>
</g>
<g font-size="2.5">
<text x="379.1" y="168.2">DEBURR AND REMOVE SHARP</text>
<text x="379.1" y="171">EDGES UNLESS SHARP EDGE</text>
<text x="379.1" y="173.7">REQUIREMENT SPECIFIED.</text>
<text x="380.7" y="177">UNSP.RADII</text>
<text x="383.9" y="179.5">0.5 R</text>
<text x="395.9" y="177">UNSP.CHF.</text>
<text x="397.5" y="179.4">0.5 X 45</text>
<text x="382.9" y="188.7">UP TO 10</text>
<text x="401.4" y="187.9">±1 °</text>
<text x="380.1" y="195.6">50 UP TO 120</text>
<text x="380.3" y="192.2">10 UP TO 50</text>
<text x="399.3" y="192.1">±0 °30'</text>
<text x="399.3" y="195.4">±0 °20'</text>
<text x="379" y="199.1">120 UP TO 400</text>
<text x="399.3" y="199.3">±0 °10'</text>
<text x="380.2" y="207.1">0.5 UP TO 3</text>
<text x="401" y="207.2">±0.1</text>
<text x="382.3" y="210.9">3 UP TO 6</text>
<text x="382.3" y="214.6">6 UP TO 30</text>
<text x="401" y="210.9">±0.1</text>
<text x="401" y="214.7">±0.2</text>
<text x="381.1" y="218.4">30 UP TO 120</text>
<text x="401" y="218.4">±0.3</text>
<text x="379.5" y="225.8">315 UP TO 1000</text>
<text x="379.8" y="222.1">120 UP TO 315</text>
<text x="401" y="222.2">±0.5</text>
<text x="401" y="225.9">±0.8</text>
<text x="378.8" y="230.1">1000 UP TO 2000</text>
<text x="401" y="230.2">±1.2</text>
</g>
<g font-size="2.1">
<text x="384.4" y="182.5">UNSPECIFIED TOL.(M/C)</text>
<text x="384.4" y="184.5">FOR ANGULAR IN mm.</text>
<text x="383.2" y="202.2">UNSPECIFIED TOL.(M/C)</text>
<text x="383.2" y="204.3">FOR LINEAR IN mm.</text>
<text x="7.2" y="286.3" transform="rotate(-90 7.2 286.3)">\\pariengg\BT080ENGG\2018-19\SO_PRG86_HD Transmission Assly Ford-Otosan\Exdm Uploading\PRG86B504636.dft</text>
</g>
</svg>
